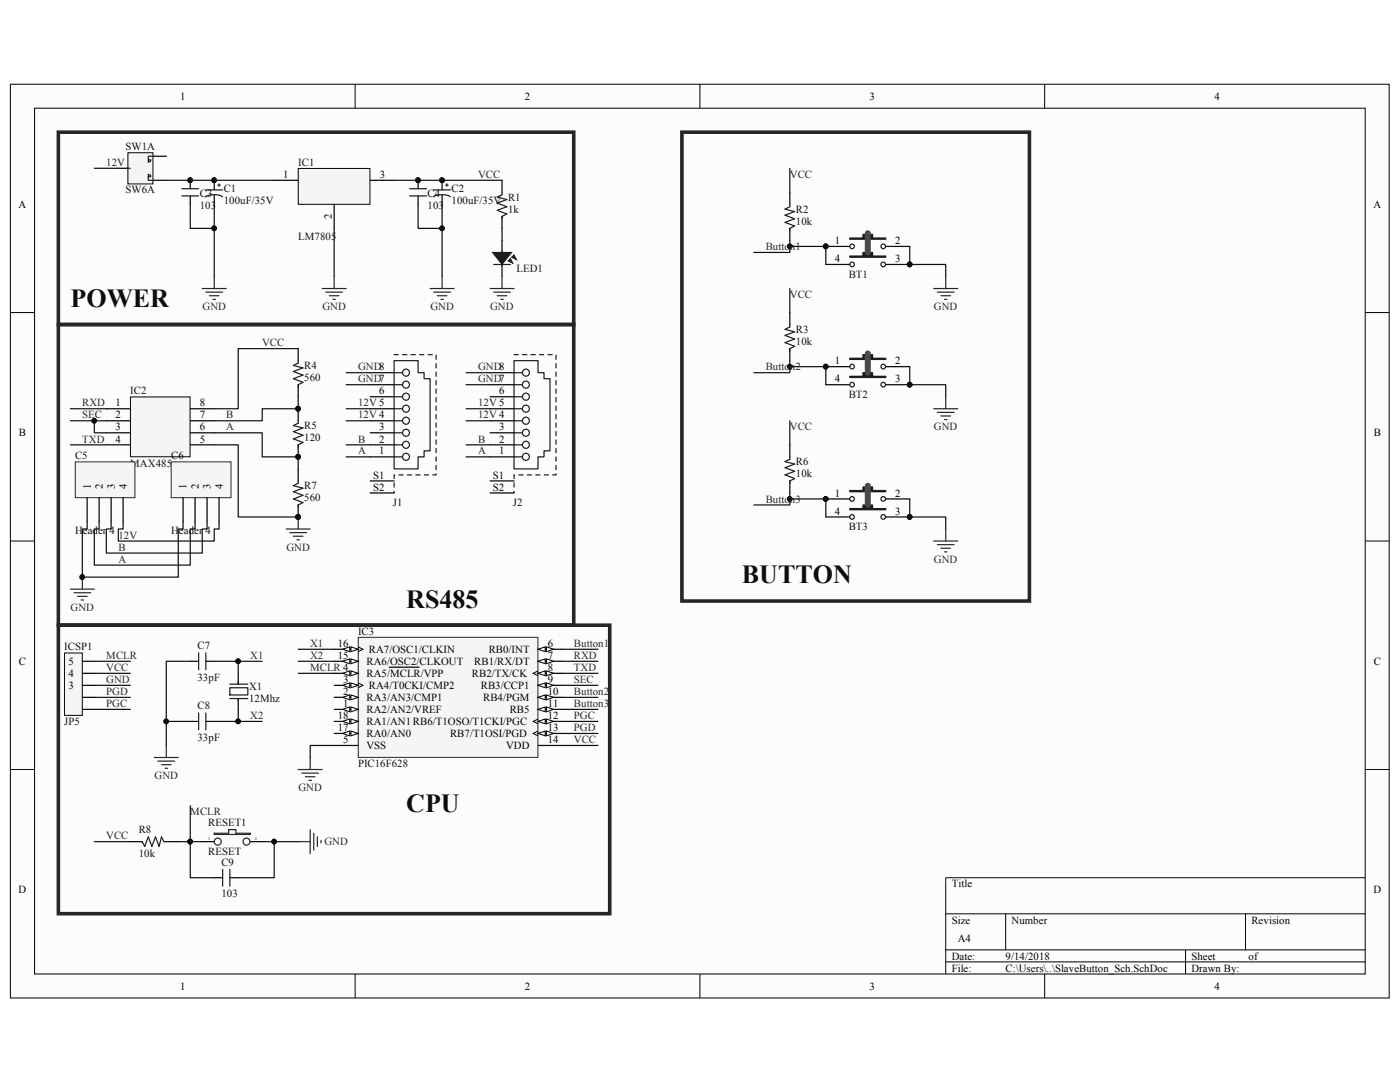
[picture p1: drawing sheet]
<svg xmlns="http://www.w3.org/2000/svg" width="279mm" height="216mm" viewBox="0 0 279 216" stroke-linecap="round" stroke-linejoin="round" font-family="sans-serif">
<path d="M2.1 16.8h275.1v182.3h-275.1z" fill="#fcfcfc"/>
<path d="M2.1 16.8h275.1v182.3h-275.1z" fill="none" stroke="#000" stroke-width=".2"/>
<path d="M6.9 21.6h265.6v172.8h-265.6z" fill="#fcfcfc"/>
<g fill="none" stroke="#000" stroke-width=".2">
<path d="M70.9 16.8v4.8M139.7 16.8v4.8M208.5 16.8v4.8M6.9 21.6h265.6v172.8h-265.6zM2.1 62.4h4.8M272.5 62.4h4.8M2.1 108h4.8M272.5 108h4.8M2.1 153.5h4.8M272.5 153.5h4.8M272.5 175.1h-83.8v19.2M70.9 194.3v4.8"/>
<path d="M139.7 194.3v4.8M188.7 182.3h83.8M188.7 189.5h83.8M188.7 191.9h83.8M200.7 182.3v7.2M208.5 194.3v4.8M236.6 189.5v4.8M248.6 182.3v7.2"/>
</g>
<path d="M23.6 33.6h2.4M30.8 36h2.4M30.8 31.2h2.4" fill="none" stroke="#000" stroke-width=".24"/>
<path d="M26 33.6l4.1 .9" fill="none" stroke="#1c1c1c" stroke-width=".24"/>
<path d="M25.6 30.5h4.9v6.2h-4.9z" fill="#f5f5f5"/>
<path d="M25.5 30.5h5v6.2h-5z" fill="none" stroke="#000" stroke-width=".2"/>
<path d="M25.3 33.6h.7M29.6 35.3h.5v-.3l-.5-.2v1.2h1.2M30.8 31.2h-1.2v1.2l.5-.3v-.2h-.5M36.3 37.7h3.3M36.3 39.1h3.3M41.1 37.9h3.3M43.5 36.9h.5M43.7 36.7v.5M44.4 39.3a3.3 3.3 0 0 0-3.3 0" fill="none" stroke="#1c1c1c" stroke-width=".24"/>
<path d="M38 36v1.7M38 39.1v1.7M42.8 36v1.9M42.8 38.9v1.9M54.7 36h4.8M73.9 36h4.8M66.7 40.8v4.8" fill="none" stroke="#000" stroke-width=".24"/>
<g fill="#0e0e0e" stroke="#0e0e0e" stroke-width=".2">
<circle cx="42.7" cy="36" r=".46"/>
<circle cx="37.9" cy="36" r=".46"/>
</g>
<path d="M59.6 33.7h14.2v7.1h-14.2z" fill="#f5f5f5"/>
<path d="M59.5 33.6h14.3v7.2h-14.3z" fill="none" stroke="#000" stroke-width=".2"/>
<path d="M83.4 36v1.7M83.4 39.1v1.7M88.2 36v1.9M88.2 38.9v1.9M100.2 36v2.4M100.2 43.2v2.4" fill="none" stroke="#000" stroke-width=".24"/>
<g fill="#0e0e0e" stroke="#0e0e0e" stroke-width=".2">
<circle cx="88.2" cy="36" r=".46"/>
<circle cx="83.4" cy="36" r=".46"/>
</g>
<path d="M81.8 37.7h3.3M81.8 39.1h3.3M86.6 37.9h3.3M88.9 36.9h.5M89.2 36.7v.5M89.8 39.3a3.3 3.3 0 0 0-3.2 0M100.2 38.4v.5l-1 .4 2 .5-2 .7 2 .8-2 .7 2 .7-1 .5v.5" fill="none" stroke="#1c1c1c" stroke-width=".24"/>
<path d="M102.1 51.3l.5-.4 .5 .9z" fill="#1c1c1c"/>
<path d="M102.1 51.3l.5-.4 .5 .9z" fill="none" stroke="#1c1c1c" stroke-width=".2"/>
<path d="M101.9 51.6l.4 .9-.9-.4z" fill="#1c1c1c"/>
<path d="M101.9 51.6l.4 .9-.9-.4z" fill="none" stroke="#1c1c1c" stroke-width=".2"/>
<path d="M98.3 50.4h3.8l-1.9 2.4z" fill="#1c1c1c"/>
<path d="M98.3 50.4h3.8l-1.9 2.4z" fill="none" stroke="#1c1c1c" stroke-width=".2"/>
<path d="M98.5 52.8h3.4M100.2 50.1v.8M100.2 52.5v.5" fill="none" stroke="#1c1c1c" stroke-width=".24"/>
<path d="M100.2 48v2.4M100.2 52.8v2.4M21.2 81.6h4.8M21.2 84h4.8M21.2 86.4h4.8M21.2 88.8h4.8M27.7 82.7h2.6M38 81.6h4.8M38 84h4.8M38 86.4h4.8M38 88.8h4.8" fill="none" stroke="#000" stroke-width=".24"/>
<g fill="none" stroke="#262626" stroke-width=".24">
<path d="M40.4 57.6h4.8M41.1 58.3h3.3M41.8 59h1.9M42.5 59.7h.5M42.8 55.2v2.4M64.3 57.6h4.8M65 58.3h3.4M65.7 59h1.9M66.5 59.7h.4M66.7 55.2v2.4M85.8 57.6h4.8M86.6 58.3h3.3"/>
<path d="M87.3 59h1.9M88 59.7h.5M88.2 55.2v2.4M97.8 57.6h4.8M98.5 58.3h3.4M99.2 59h2M100 59.7h.4M100.2 55.2v2.4"/>
</g>
<path d="M26.1 79.2h11.8v11.9h-11.8z" fill="#f5f5f5"/>
<path d="M26 79.2h11.9v11.9h-11.9z" fill="none" stroke="#000" stroke-width=".2"/>
<g fill="none" stroke="#000" stroke-width=".24">
<path d="M59.5 69.6v2.4M59.5 76.8v2.4M73.9 74.4h4.8M73.9 76.8h4.8M73.9 79.2h4.8M97.8 74.4h4.8M97.8 76.8h4.8M97.8 79.2h4.8M59.5 81.6v2.4M59.5 88.8v2.4M59.5 93.6v2.4M73.9 98.4h4.8"/>
<path d="M73.9 96h4.8M73.9 91.2h4.8M73.9 81.6h4.8M73.9 86.4h4.8M73.9 88.8h4.8M73.9 84h4.8M97.8 98.4h4.8M97.8 96h4.8M97.8 91.2h4.8M97.8 81.6h4.8M97.8 86.4h4.8M97.8 88.8h4.8"/>
<path d="M97.8 84h4.8M59.5 100.8v2.4"/>
</g>
<g fill="none" stroke="#1c1c1c" stroke-width=".24">
<path d="M59.5 72v.4l-.9 .5 1.9 .5-1.9 .7 1.9 .7-1.9 .8 1.9 .7-1 .5v.4M78.7 72h4.7v2.4h1.2v1.2h1.2v14.4h-1.2v1.2h-1.2v2.4h-4.7zM78.7 76.8h1.6M78.7 79.2h1.6M78.7 74.4h1.6M102.6 72h4.8v2.4h1.2v1.2h1.2v14.4h-1.2v1.2h-1.2v2.4h-4.8zM102.6 76.8h1.7M102.6 79.2h1.7M102.6 74.4h1.7M59.5 84v.4l-.9 .5 1.9 .5-1.9 .7 1.9 .7-1.9 .8 1.9 .7-1 .5v.4M59.5 96v.4l-.9 .5 1.9 .5-1.9 .7 1.9 .7-1.9 .8 1.9 .7-1 .5v.4M78.7 81.6h1.6"/>
<path d="M78.7 86.4h1.6M78.7 84h1.6M78.7 91.2h1.6M78.7 88.8h1.6M102.6 81.6h1.7M102.6 86.4h1.7M102.6 84h1.7M102.6 91.2h1.7M102.6 88.8h1.7"/>
<circle cx="81" cy="76.8" r=".7"/>
<circle cx="81" cy="74.4" r=".7"/>
<circle cx="81" cy="79.1" r=".7"/>
<circle cx="105" cy="76.8" r=".7"/>
<circle cx="105" cy="79.1" r=".7"/>
<circle cx="105" cy="74.4" r=".7"/>
<circle cx="81" cy="83.9" r=".7"/>
<circle cx="81" cy="88.7" r=".7"/>
<circle cx="81" cy="81.5" r=".7"/>
<circle cx="81" cy="91.1" r=".7"/>
<circle cx="81" cy="86.3" r=".7"/>
<circle cx="105" cy="83.9" r=".7"/>
<circle cx="105" cy="88.7" r=".7"/>
<circle cx="105" cy="86.3" r=".7"/>
<circle cx="105" cy="81.5" r=".7"/>
<circle cx="105" cy="91.1" r=".7"/>
</g>
<g fill="#0e0e0e" stroke="#0e0e0e" stroke-width=".2">
<circle cx="59.5" cy="81.6" r=".46"/>
<circle cx="59.5" cy="91.2" r=".46"/>
<circle cx="59.5" cy="103.1" r=".46"/>
</g>
<path d="M57.1 105.6h4.8M57.8 106.3h3.4M58.6 107h1.9M59.3 107.7h.4M59.5 103.2v2.4" fill="none" stroke="#262626" stroke-width=".24"/>
<path d="M78.7 70.8h8.3v24h-8.3v3.6M102.6 70.8h8.4v24h-8.4v3.6" fill="none" stroke="#1c1c1c" stroke-width=".24" stroke-dasharray=".8 .8"/>
<path d="M15.1 92.2h11.8v7.1h-11.8z" fill="#f5f5f5"/>
<path d="M15 92.2h11.9v7.1h-11.9z" fill="none" stroke="#262626" stroke-width=".2"/>
<path d="M17.4 99.3v4.8M19.8 99.3v4.8M22.2 99.3v4.8M24.6 99.3v4.8" fill="none" stroke="#000" stroke-width=".24"/>
<path d="M34.2 92.2h11.9v7.1h-11.9z" fill="#f5f5f5"/>
<path d="M34.2 92.2h11.9v7.1h-11.9z" fill="none" stroke="#262626" stroke-width=".2"/>
<path d="M36.5 99.3v4.8M38.9 99.3v4.8M41.3 99.3v4.8M43.7 99.3v4.8" fill="none" stroke="#000" stroke-width=".24"/>
<path d="M14 117.6h4.8M14.8 118.3h3.3M15.5 119h1.9M16.2 119.7h.5M16.4 115.2v2.4" fill="none" stroke="#262626" stroke-width=".24"/>
<circle cx="16.4" cy="115.1" r=".46" fill="#0e0e0e" stroke="#0e0e0e" stroke-width=".2"/>
<path d="M71.5 127.2h35.9v23.9h-35.9z" fill="#f5f5f5"/>
<path d="M71.5 127.2h35.9v23.9h-35.9z" fill="none" stroke="#262626" stroke-width=".2"/>
<path d="M66.7 141.5h4.8" fill="none" stroke="#000" stroke-width=".24"/>
<path d="M70 141.1l1.5 .4-1.5 .5z" fill="#fcfcfc"/>
<path d="M70 141.1l1.5 .4-1.5 .5z" fill="none" stroke="#000" stroke-width=".2"/>
<path d="M68.4 141.5l1.4-.4v.9z" fill="#fcfcfc"/>
<path d="M68.4 141.5l1.4-.4v.9z" fill="none" stroke="#000" stroke-width=".2"/>
<path d="M66.7 139.1h4.8" fill="none" stroke="#000" stroke-width=".24"/>
<path d="M70 138.7l1.5 .4-1.5 .5z" fill="#fcfcfc"/>
<path d="M70 138.7l1.5 .4-1.5 .5z" fill="none" stroke="#000" stroke-width=".2"/>
<path d="M68.4 139.1l1.4-.4v.9z" fill="#fcfcfc"/>
<path d="M68.4 139.1l1.4-.4v.9zM71.5 136.3l.9 .4-.9 .5" fill="none" stroke="#000" stroke-width=".2"/>
<path d="M66.7 136.7h4.8" fill="none" stroke="#000" stroke-width=".24"/>
<path d="M70 136.3l1.5 .4-1.5 .5z" fill="#fcfcfc"/>
<path d="M70 136.3l1.5 .4-1.5 .5z" fill="none" stroke="#000" stroke-width=".2"/>
<path d="M68.4 136.7l1.4-.4v.9z" fill="#fcfcfc"/>
<path d="M68.4 136.7l1.4-.4v.9z" fill="none" stroke="#000" stroke-width=".2"/>
<path d="M66.7 134.4h4.8" fill="none" stroke="#000" stroke-width=".24"/>
<path d="M70 133.9l1.5 .5-1.5 .4z" fill="#fcfcfc"/>
<path d="M70 133.9l1.5 .5-1.5 .4z" fill="none" stroke="#000" stroke-width=".2"/>
<path d="M68.4 134.4l1.4-.5v.9z" fill="#fcfcfc"/>
<path d="M68.4 134.4l1.4-.5v.9z" fill="none" stroke="#000" stroke-width=".2"/>
<path d="M77.7 133.1h3.2M81 133.1h2.7M107.4 129.6h4.8M66.7 148.7h4.8" fill="none" stroke="#000" stroke-width=".24"/>
<path d="M107.4 129.6l1.4-.5v.9z" fill="#fcfcfc"/>
<path d="M107.4 129.6l1.4-.5v.9z" fill="none" stroke="#000" stroke-width=".2"/>
<path d="M109 129.1l1.5 .5-1.5 .4z" fill="#fcfcfc"/>
<path d="M109 129.1l1.5 .5-1.5 .4z" fill="none" stroke="#000" stroke-width=".2"/>
<path d="M107.4 132h4.8" fill="none" stroke="#000" stroke-width=".24"/>
<path d="M107.4 132l1.4-.5v.9z" fill="#fcfcfc"/>
<path d="M107.4 132l1.4-.5v.9z" fill="none" stroke="#000" stroke-width=".2"/>
<path d="M109 131.5l1.5 .5-1.5 .4z" fill="#fcfcfc"/>
<path d="M107.4 133.9l-1 .5 1 .4M109 131.5l1.5 .5-1.5 .4z" fill="none" stroke="#000" stroke-width=".2"/>
<path d="M107.4 134.4h4.8" fill="none" stroke="#000" stroke-width=".24"/>
<path d="M107.4 134.4l1.4-.5v.9z" fill="#fcfcfc"/>
<path d="M107.4 134.4l1.4-.5v.9z" fill="none" stroke="#000" stroke-width=".2"/>
<path d="M109 133.9l1.5 .5-1.5 .4z" fill="#fcfcfc"/>
<path d="M109 133.9l1.5 .5-1.5 .4z" fill="none" stroke="#000" stroke-width=".2"/>
<path d="M107.4 136.7h4.8" fill="none" stroke="#000" stroke-width=".24"/>
<path d="M107.4 136.7l1.4-.4v.9z" fill="#fcfcfc"/>
<path d="M107.4 136.7l1.4-.4v.9z" fill="none" stroke="#000" stroke-width=".2"/>
<path d="M109 136.3l1.5 .4-1.5 .5z" fill="#fcfcfc"/>
<path d="M109 136.3l1.5 .4-1.5 .5z" fill="none" stroke="#000" stroke-width=".2"/>
<path d="M107.4 139.1h4.8" fill="none" stroke="#000" stroke-width=".24"/>
<path d="M107.4 139.1l1.4-.4v.9z" fill="#fcfcfc"/>
<path d="M107.4 139.1l1.4-.4v.9z" fill="none" stroke="#000" stroke-width=".2"/>
<path d="M109 138.7l1.5 .4-1.5 .5z" fill="#fcfcfc"/>
<path d="M109 138.7l1.5 .4-1.5 .5z" fill="none" stroke="#000" stroke-width=".2"/>
<path d="M107.4 141.5h4.8" fill="none" stroke="#000" stroke-width=".24"/>
<path d="M107.4 141.5l1.4-.4v.9z" fill="#fcfcfc"/>
<path d="M107.4 141.5l1.4-.4v.9z" fill="none" stroke="#000" stroke-width=".2"/>
<path d="M109 141.1l1.5 .4-1.5 .5z" fill="#fcfcfc"/>
<path d="M107.4 143.5l-1 .4 1 .5M109 141.1l1.5 .4-1.5 .5z" fill="none" stroke="#000" stroke-width=".2"/>
<path d="M107.4 143.9h4.8" fill="none" stroke="#000" stroke-width=".24"/>
<path d="M107.4 143.9l1.4-.4v.9z" fill="#fcfcfc"/>
<path d="M107.4 143.9l1.4-.4v.9z" fill="none" stroke="#000" stroke-width=".2"/>
<path d="M109 143.5l1.5 .4-1.5 .5z" fill="#fcfcfc"/>
<path d="M107.4 145.9l-1 .4 1 .5M109 143.5l1.5 .4-1.5 .5z" fill="none" stroke="#000" stroke-width=".2"/>
<path d="M107.4 146.3h4.8" fill="none" stroke="#000" stroke-width=".24"/>
<path d="M107.4 146.3l1.4-.4v.9z" fill="#fcfcfc"/>
<path d="M107.4 146.3l1.4-.4v.9z" fill="none" stroke="#000" stroke-width=".2"/>
<path d="M109 145.9l1.5 .4-1.5 .5z" fill="#fcfcfc"/>
<path d="M109 145.9l1.5 .4-1.5 .5z" fill="none" stroke="#000" stroke-width=".2"/>
<path d="M66.7 132h4.8M107.4 148.7h4.8" fill="none" stroke="#000" stroke-width=".24"/>
<path d="M70 131.5l1.5 .5-1.5 .4z" fill="#fcfcfc"/>
<path d="M70 131.5l1.5 .5-1.5 .4z" fill="none" stroke="#000" stroke-width=".2"/>
<path d="M68.4 132l1.4-.5v.9z" fill="#fcfcfc"/>
<path d="M68.4 132l1.4-.5v.9zM71.5 129.1l.9 .5-.9 .4" fill="none" stroke="#000" stroke-width=".2"/>
<path d="M66.7 129.6h4.8" fill="none" stroke="#000" stroke-width=".24"/>
<path d="M70 129.1l1.5 .5-1.5 .4z" fill="#fcfcfc"/>
<path d="M70 129.1l1.5 .5-1.5 .4z" fill="none" stroke="#000" stroke-width=".2"/>
<path d="M68.4 129.6l1.4-.5v.9z" fill="#fcfcfc"/>
<path d="M68.4 129.6l1.4-.5v.9z" fill="none" stroke="#000" stroke-width=".2"/>
<path d="M66.7 146.3h4.8" fill="none" stroke="#000" stroke-width=".24"/>
<path d="M70 145.9l1.5 .4-1.5 .5z" fill="#fcfcfc"/>
<path d="M70 145.9l1.5 .4-1.5 .5z" fill="none" stroke="#000" stroke-width=".2"/>
<path d="M68.4 146.3l1.4-.4v.9z" fill="#fcfcfc"/>
<path d="M68.4 146.3l1.4-.4v.9z" fill="none" stroke="#000" stroke-width=".2"/>
<path d="M66.7 143.9h4.8" fill="none" stroke="#000" stroke-width=".24"/>
<path d="M70 143.5l1.5 .4-1.5 .5z" fill="#fcfcfc"/>
<path d="M70 143.5l1.5 .4-1.5 .5z" fill="none" stroke="#000" stroke-width=".2"/>
<path d="M68.4 143.9l1.4-.4v.9z" fill="#fcfcfc"/>
<path d="M68.4 143.9l1.4-.4v.9z" fill="none" stroke="#000" stroke-width=".2"/>
<path d="M30.8 151.1h4.8M31.5 151.9h3.4M32.2 152.6h1.9M32.9 153.3h.5M33.2 148.7v2.4M59.5 153.5h4.8M60.2 154.3h3.4M60.9 155h2M61.7 155.7h.4M61.9 151.1v2.4" fill="none" stroke="#262626" stroke-width=".24"/>
<path d="M16.4 139.1h2.4M38 132h1.6M41.1 132h1.7M47.5 134.4v2.1M47.5 139.4v2.1M16.4 141.5h2.4M38 143.9h1.6M41.1 143.9h1.7" fill="none" stroke="#000" stroke-width=".24"/>
<path d="M39.6 130.3v3.3M41.1 130.3v3.3M45.9 137.2h3.6v1.5h-3.6zM45.9 139.4h3.6M45.9 136.5h3.6M47.5 136v.5M47.5 139.4v.5M39.6 142.3v3.3M41.1 142.3v3.3" fill="none" stroke="#1c1c1c" stroke-width=".24"/>
<path d="M12.9 130.3h3.5v12.4h-3.5z" fill="#f5f5f5"/>
<path d="M12.9 130.3h3.5v12.4h-3.5z" fill="none" stroke="#000" stroke-width=".2"/>
<g fill="none" stroke="#000" stroke-width=".24">
<path d="M157.6 38.4v2.4M157.6 45.6v2.4M164.8 49.2h4.8M164.8 52.8h4.8M16.4 136.7h2.4M16.4 134.4h2.4M16.4 132h2.4M26 167.9h2.4M33.2 167.9h2.4M40.4 167.9h2.4M42.8 175.1h1.6M45.9 175.1h1.6"/>
<path d="M49.9 167.9h2.4"/>
</g>
<path d="M11.6 26.4h102.9v38.3h-102.9zM11.6 64.8h102.9v59.9h-102.9zM11.6 124.8h110.1v57.5h-110.1z" fill="none" stroke="#262626" stroke-width=".72"/>
<g fill="none" stroke="#262626" stroke-width=".24">
<path d="M42.8 166.3h2.8v-.8h1.5v.8h2.8v.2h-7.1zM59.5 167.9h2.4M61.9 165.5v4.8M62.6 166.3v3.3M63.3 167v1.9M64.1 167.7v.5"/>
<circle cx="43.4" cy="167.9" r=".7"/>
<circle cx="49.2" cy="167.9" r=".7"/>
</g>
<path d="M157.6 40.8v.5l-.9 .4 1.9 .5-1.9 .7 1.9 .8-1.9 .7 1.9 .7-1 .5v.5M27.9 167.9h.5l.5 1 .7-1.9 .7 1.9 .7-1.9 .7 1.9 .5-1.9 .5 .9h.5M44.4 173.5v3.3M45.9 173.5v3.3" fill="none" stroke="#1c1c1c" stroke-width=".24"/>
<g fill="none" stroke="#0e0e0e" stroke-width=".24">
<path d="M18.8 33.6h4.8M33.2 36h21.5M78.7 36h21.5M38 40.8v4.8h4.8M42.8 40.8v14.4M66.7 45.6v9.6M83.4 40.8v4.8h4.8M88.2 40.8v14.4M100.2 45.6v2.4M59.5 79.2v2.4h-7.2v2.4h-9.5M59.5 69.6h-12v12h-4.7M69.1 74.4h4.8"/>
<path d="M69.1 76.8h4.8M93 74.4h4.8M93 76.8h4.8M14 84h4.8M14 81.6h7.2M14 88.8h7.2M21.2 84h-2.4v2.4h2.4M42.8 86.4h9.5v4.8h7.2v2.4M42.8 88.8h4.7v14.4h12M69.1 84h4.8M69.1 81.6h4.8M69.1 88.8h4.8"/>
<path d="M69.1 91.2h4.8M93 84h4.8M93 81.6h4.8M93 88.8h4.8M93 91.2h4.8M17.4 104.1v1.5h-1v9.6h19.2v-9.6h.9v-1.5M19.8 104.1v1.5h-1v7.2h19.2v-7.2h.9v-1.5M22.2 104.1v1.5h-1v4.8h19.2v-4.8h.9v-1.5M24.6 104.1v1.5h-1v2.4h19.2v-2.4h.9v-1.5M18.8 134.4h7.2M18.8 132h7.2M18.8 139.1h7.2"/>
<path d="M18.8 136.7h7.2M38 132h-4.8v11.9M42.8 132h9.5M47.5 132v2.4M59.5 134.4h7.2M59.5 132h7.2M59.5 129.6h7.2M112.2 134.4h7.1M112.2 132h7.1M112.2 129.6h7.1M112.2 139.1h7.1M112.2 136.7h7.1"/>
<path d="M18.8 141.5h7.2M38 143.9h-4.8v4.8M42.8 143.9h9.5M47.5 141.5v2.4M66.7 148.7h-4.8v2.4M112.2 141.5h7.1M112.2 143.9h7.1M112.2 146.3h7.1M112.2 148.7h7.1M18.8 167.9h7.2M35.6 167.9h4.8M38 160.7v14.4h4.8"/>
<path d="M52.3 167.9h7.2M54.7 167.9v7.2h-7.2"/>
</g>
<g fill="#0e0e0e" stroke="#0e0e0e" stroke-width=".2">
<circle cx="37.9" cy="36" r=".46"/>
<circle cx="42.7" cy="36" r=".46"/>
<circle cx="42.7" cy="45.6" r=".46"/>
<circle cx="83.4" cy="36" r=".46"/>
<circle cx="88.2" cy="36" r=".46"/>
<circle cx="88.2" cy="45.6" r=".46"/>
<circle cx="59.5" cy="91.2" r=".46"/>
<circle cx="59.5" cy="81.6" r=".46"/>
<circle cx="59.5" cy="103.1" r=".46"/>
<circle cx="18.8" cy="84" r=".46"/>
<circle cx="33.2" cy="143.9" r=".46"/>
<circle cx="47.5" cy="131.9" r=".46"/>
<circle cx="47.5" cy="143.9" r=".46"/>
<circle cx="16.4" cy="115.1" r=".46"/>
<circle cx="54.7" cy="167.9" r=".46"/>
<circle cx="37.9" cy="167.9" r=".46"/>
<circle cx="164.8" cy="49.2" r=".46"/>
</g>
<path d="M169.6 47.5h2.6v-.7h1.9v.7h2.7v.2h-7.2z" fill-rule="evenodd" fill="#1c1c1c"/>
<g fill="none" stroke="#1c1c1c" stroke-width=".24">
<path d="M169.6 47.5h2.6v-.7h1.9v.7h2.7v.2h-7.2z"/>
<circle cx="170" cy="49.2" r=".46"/>
<circle cx="176.3" cy="49.2" r=".46"/>
</g>
<path d="M176.8 49.2h4.8M176.8 52.8h4.8" fill="none" stroke="#000" stroke-width=".24"/>
<circle cx="181.5" cy="52.8" r=".46" fill="#0e0e0e" stroke="#0e0e0e" stroke-width=".2"/>
<path d="M169.6 51.1h2.6v-.7h1.9v.7h2.7v.2h-7.2z" fill-rule="evenodd" fill="#1c1c1c"/>
<g fill="none" stroke="#1c1c1c" stroke-width=".24">
<path d="M169.6 51.1h2.6v-.7h1.9v.7h2.7v.2h-7.2zM157.6 64.8v.4l-.9 .5 1.9 .5-1.9 .7 1.9 .7-1.9 .8 1.9 .7-1 .5v.4"/>
<circle cx="170" cy="52.8" r=".46"/>
<circle cx="176.3" cy="52.8" r=".46"/>
</g>
<path d="M173.2 46.5v3.9" fill="none" stroke="#494949" stroke-width="1.2"/>
<g fill="#0e0e0e" stroke="#0e0e0e" stroke-width=".2">
<circle cx="164.8" cy="49.2" r=".46"/>
<circle cx="181.5" cy="52.8" r=".46"/>
<circle cx="157.6" cy="49.2" r=".46"/>
<circle cx="164.8" cy="73.2" r=".46"/>
</g>
<path d="M186.3 57.6h4.8M187.1 58.3h3.3M187.8 59h1.9M188.5 59.7h.5M188.7 55.2v2.4" fill="none" stroke="#262626" stroke-width=".24"/>
<path d="M157.6 33.6v4.8M157.6 48v1.2h7.2v3.6M157.6 49.2v1.2h-7.1M181.6 49.2v3.6h7.1v2.4" fill="none" stroke="#0e0e0e" stroke-width=".24"/>
<path d="M157.6 62.4v2.4M157.6 69.6v2.4M164.8 73.2h4.8M164.8 76.8h4.8" fill="none" stroke="#000" stroke-width=".24"/>
<path d="M169.6 71.5h2.6v-.7h1.9v.7h2.7v.2h-7.2z" fill-rule="evenodd" fill="#1c1c1c"/>
<g fill="none" stroke="#1c1c1c" stroke-width=".24">
<path d="M169.6 71.5h2.6v-.7h1.9v.7h2.7v.2h-7.2z"/>
<circle cx="170" cy="73.2" r=".46"/>
<circle cx="176.3" cy="73.2" r=".46"/>
</g>
<path d="M176.8 73.2h4.8M176.8 76.8h4.8" fill="none" stroke="#000" stroke-width=".24"/>
<circle cx="181.5" cy="76.8" r=".46" fill="#0e0e0e" stroke="#0e0e0e" stroke-width=".2"/>
<path d="M169.6 75.1h2.6v-.7h1.9v.7h2.7v.2h-7.2z" fill-rule="evenodd" fill="#1c1c1c"/>
<g fill="none" stroke="#1c1c1c" stroke-width=".24">
<path d="M169.6 75.1h2.6v-.7h1.9v.7h2.7v.2h-7.2zM157.6 91.2v.4l-.9 .5 1.9 .5-1.9 .7 1.9 .7-1.9 .8 1.9 .7-1 .5v.4"/>
<circle cx="170" cy="76.8" r=".46"/>
<circle cx="176.3" cy="76.8" r=".46"/>
</g>
<path d="M173.2 70.5v3.9" fill="none" stroke="#494949" stroke-width="1.2"/>
<g fill="#0e0e0e" stroke="#0e0e0e" stroke-width=".2">
<circle cx="164.8" cy="73.2" r=".46"/>
<circle cx="181.5" cy="76.8" r=".46"/>
<circle cx="157.6" cy="73.2" r=".46"/>
<circle cx="164.8" cy="99.5" r=".46"/>
</g>
<path d="M188.7 79.2v2.4M186.3 81.6h4.8M187.1 82.3h3.3M187.8 83h1.9M188.5 83.7h.5" fill="none" stroke="#262626" stroke-width=".24"/>
<path d="M157.6 57.6v4.8M157.6 72v1.2h7.2v3.6M157.6 73.2v1.2h-7.1M181.6 73.2v3.6h7.1v2.4" fill="none" stroke="#0e0e0e" stroke-width=".24"/>
<path d="M157.6 88.8v2.4M157.6 96v2.4M164.8 99.6h4.8M164.8 103.2h4.8" fill="none" stroke="#000" stroke-width=".24"/>
<path d="M169.6 97.9h2.6v-.7h1.9v.7h2.7v.2h-7.2z" fill-rule="evenodd" fill="#1c1c1c"/>
<g fill="none" stroke="#1c1c1c" stroke-width=".24">
<path d="M169.6 97.9h2.6v-.7h1.9v.7h2.7v.2h-7.2z"/>
<circle cx="170" cy="99.5" r=".46"/>
<circle cx="176.3" cy="99.5" r=".46"/>
</g>
<path d="M176.8 99.6h4.8M176.8 103.2h4.8" fill="none" stroke="#000" stroke-width=".24"/>
<circle cx="181.5" cy="103.1" r=".46" fill="#0e0e0e" stroke="#0e0e0e" stroke-width=".2"/>
<path d="M169.6 101.5h2.6v-.7h1.9v.7h2.7v.2h-7.2z" fill-rule="evenodd" fill="#1c1c1c"/>
<g fill="none" stroke="#1c1c1c" stroke-width=".24">
<path d="M169.6 101.5h2.6v-.7h1.9v.7h2.7v.2h-7.2z"/>
<circle cx="170" cy="103.1" r=".46"/>
<circle cx="176.3" cy="103.1" r=".46"/>
</g>
<path d="M173.2 96.9v3.9" fill="none" stroke="#494949" stroke-width="1.2"/>
<g fill="#0e0e0e" stroke="#0e0e0e" stroke-width=".2">
<circle cx="164.8" cy="99.5" r=".46"/>
<circle cx="181.5" cy="103.1" r=".46"/>
<circle cx="157.6" cy="99.5" r=".46"/>
</g>
<path d="M186.3 108h4.8M187.1 108.7h3.3M187.8 109.4h1.9M188.5 110.1h.5M188.7 105.6v2.4" fill="none" stroke="#262626" stroke-width=".24"/>
<path d="M157.6 98.4v1.2h7.2v3.6M157.6 99.6v1.2h-7.1M157.6 84v4.8M181.6 99.6v3.6h7.1v2.4" fill="none" stroke="#0e0e0e" stroke-width=".24"/>
<path d="M136.1 26.4h69.3v93.5h-69.3z" fill="none" stroke="#262626" stroke-width=".72"/>
<g font-size="5.2" fill="#0e0e0e">
<text x="14.1" y="61.3">POWER</text>
<text x="148" y="116.4">BUTTON</text>
<text x="81.1" y="121.2">RS485</text>
<text x="81.1" y="162">CPU</text>
</g>
<g font-size="2.2">
<text x="35.9" y="19.9">1</text>
<text x="104.7" y="19.9">2</text>
<text x="173.5" y="19.9">3</text>
<text x="242.3" y="19.9">4</text>
<text x="56.5" y="35.5">1</text>
<text x="75.8" y="35.5">3</text>
<text x="3.7" y="41.5">A</text>
<text x="274.1" y="41.5">A</text>
<text x="66.2" y="43.8" transform="rotate(-90 66.2 43.8)">2</text>
<text x="166.6" y="48.7">1</text>
<text x="166.6" y="52.3">4</text>
<text x="178.7" y="48.7">2</text>
<text x="178.7" y="52.3">3</text>
<text x="166.6" y="72.7">1</text>
<text x="166.6" y="76.3">4</text>
<text x="178.7" y="72.7">2</text>
<text x="178.7" y="76.3">3</text>
<text x="23" y="81.1">1</text>
<text x="23" y="83.5">2</text>
<text x="39.9" y="83.5">7</text>
<text x="39.9" y="81.1">8</text>
<text x="75.6" y="78.7">6</text>
<text x="99.6" y="78.7">6</text>
<text x="3.8" y="87.1">B</text>
<text x="23" y="85.9">3</text>
<text x="23" y="88.3">4</text>
<text x="39.9" y="88.3">5</text>
<text x="39.9" y="85.9">6</text>
<text x="75.6" y="85.9">3</text>
<text x="75.6" y="88.3">2</text>
<text x="99.6" y="85.9">3</text>
<text x="99.6" y="88.3">2</text>
<text x="274.2" y="87.1">B</text>
<text x="74.5" y="95.5">S1</text>
<text x="75.6" y="90.7">1</text>
<text x="98.4" y="95.5">S1</text>
<text x="99.6" y="90.7">1</text>
<text x="18.1" y="97.6" transform="rotate(-90 18.1 97.6)">1</text>
<text x="20.5" y="97.6" transform="rotate(-90 20.5 97.6)">2</text>
<text x="22.9" y="97.6" transform="rotate(-90 22.9 97.6)">3</text>
<text x="25.3" y="97.6" transform="rotate(-90 25.3 97.6)">4</text>
<text x="37.3" y="97.6" transform="rotate(-90 37.3 97.6)">1</text>
<text x="39.7" y="97.6" transform="rotate(-90 39.7 97.6)">2</text>
<text x="42" y="97.6" transform="rotate(-90 42 97.6)">3</text>
<text x="44.4" y="97.6" transform="rotate(-90 44.4 97.6)">4</text>
<text x="74.5" y="97.9">S2</text>
<text x="98.4" y="97.9">S2</text>
<text x="166.6" y="99.1">1</text>
<text x="178.7" y="99.1">2</text>
<text x="166.6" y="102.7">4</text>
<text x="178.7" y="102.7">3</text>
<text x="67.4" y="131.5">15</text>
<text x="67.4" y="129.1">16</text>
<text x="73.6" y="130.3">RA7/OSC1/CLKIN</text>
<text x="97.5" y="130.3">RB0/INT</text>
<text x="109.3" y="129.1">6</text>
<text x="109.3" y="131.5">7</text>
<text x="3.8" y="132.7">C</text>
<text x="13.7" y="137.5">3</text>
<text x="13.7" y="135.1">4</text>
<text x="13.7" y="132.7">5</text>
<text x="68.5" y="136.3">3</text>
<text x="73.1" y="135.1">RA5/MCLR/VPP</text>
<text x="73.1" y="132.7">RA6/OSC2/CLKOUT</text>
<text x="73.6" y="137.5">RA4/T0CKI/CMP2</text>
<text x="94.2" y="135.1">RB2/TX/CK</text>
<text x="94.7" y="132.7">RB1/RX/DT</text>
<text x="96" y="137.5">RB3/CCP1</text>
<text x="109.3" y="133.9">8</text>
<text x="109.3" y="136.3">9</text>
<text x="274.2" y="132.7">C</text>
<text x="67.4" y="143.5">18</text>
<text x="68.5" y="141.1">1</text>
<text x="68.5" y="138.7">2</text>
<text x="73.1" y="142.3">RA2/AN2/VREF</text>
<text x="73.1" y="139.9">RA3/AN3/CMP1</text>
<text x="96.4" y="139.9">RB4/PGM</text>
<text x="101.7" y="142.3">RB5</text>
<text x="109.3" y="138.7">10</text>
<text x="109.3" y="141.1">11</text>
<text x="109.3" y="143.5">12</text>
<text x="67.4" y="145.9">17</text>
<text x="68.5" y="148.3">5</text>
<text x="73.1" y="149.5">VSS</text>
<text x="73.1" y="147.1">RA0/AN0</text>
<text x="73.1" y="144.7">RA1/AN1 RB6/T1OSO/T1CKI/PGC</text>
<text x="89.8" y="147.1">RB7/T1OSI/PGD</text>
<text x="101" y="149.5">VDD</text>
<text x="109.3" y="145.9">13</text>
<text x="109.3" y="148.3">14</text>
<text x="3.7" y="178.3">D</text>
<text x="189.9" y="177.1">Title</text>
<text x="274.1" y="178.3">D</text>
<text x="189.9" y="184.3">Size</text>
<text x="201.9" y="184.3">Number</text>
<text x="249.8" y="184.3">Revision</text>
<text x="189.9" y="191.5">Date:</text>
<text x="191.1" y="187.9">A4</text>
<text x="200.7" y="191.5">9/14/2018</text>
<text x="237.8" y="191.5">Sheet</text>
<text x="249.2" y="191.5">of</text>
<text x="35.9" y="197.5">1</text>
<text x="104.7" y="197.5">2</text>
<text x="173.5" y="197.5">3</text>
<text x="189.9" y="193.9">File:</text>
<text x="200.7" y="193.9">C:\Users\..\SlaveButton_Sch.SchDoc</text>
<text x="237.8" y="193.9">Drawn By:</text>
<text x="242.3" y="197.5">4</text>
</g>
<g font-size="2.2" fill="#0e0e0e">
<text x="25.1" y="30">SW1A</text>
<text x="59.5" y="33.1">IC1</text>
<text x="25.1" y="38.6">SW6A</text>
<text x="39.9" y="39.3">C3</text>
<text x="39.9" y="41.7">103</text>
<text x="44.7" y="38.4">C1</text>
<text x="44.7" y="40.8">100uF/35V</text>
<text x="85.3" y="39.3">C4</text>
<text x="85.3" y="41.7">103</text>
<text x="90.1" y="38.4">C2</text>
<text x="90.1" y="40.8">100uF/35V</text>
<text x="101.4" y="40">R1</text>
<text x="59.5" y="48">LM7805</text>
<text x="101.4" y="42.5">1k</text>
<text x="158.8" y="42.5">R2</text>
<text x="158.8" y="44.9">10k</text>
<text x="103.1" y="54.2">LED1</text>
<text x="169.4" y="55.4">BT1</text>
<text x="158.8" y="66.5">R3</text>
<text x="158.8" y="68.9">10k</text>
<text x="60.7" y="73.7">R4</text>
<text x="60.7" y="76.1">560</text>
<text x="26" y="78.7">IC2</text>
<text x="169.4" y="79.4">BT2</text>
<text x="60.7" y="85.6">R5</text>
<text x="60.7" y="88.1">120</text>
<text x="15" y="91.7">C5</text>
<text x="26" y="93.1">MAX485</text>
<text x="34.2" y="91.7">C6</text>
<text x="158.8" y="92.8">R6</text>
<text x="158.8" y="95.3">10k</text>
<text x="60.7" y="97.7">R7</text>
<text x="60.7" y="100">560</text>
<text x="78.4" y="101">J1</text>
<text x="102.4" y="101">J2</text>
<text x="15" y="106.5">Header 4</text>
<text x="34.2" y="106.5">Header 4</text>
<text x="169.4" y="105.8">BT3</text>
<text x="12.8" y="129.8">ICSP1</text>
<text x="39.4" y="129.6">C7</text>
<text x="71.5" y="126.7">IC3</text>
<text x="39.4" y="135.8">33pF</text>
<text x="49.7" y="137.7">X1</text>
<text x="39.4" y="141.6">C8</text>
<text x="49.7" y="140.1">12Mhz</text>
<text x="12.8" y="144.7">JP5</text>
<text x="39.4" y="147.8">33pF</text>
<text x="71.5" y="153.1">PIC16F628</text>
<text x="27.7" y="166.3">R8</text>
<text x="41.6" y="164.8">RESET1</text>
<text x="27.7" y="171.1">10k</text>
<text x="41.6" y="170.6">RESET</text>
<text x="44.2" y="172.8">C9</text>
<text x="44.2" y="179">103</text>
</g>
<g font-size="2.2" fill="#262626">
<text x="21.2" y="33.1">12V</text>
<text x="95.4" y="35.5">VCC</text>
<text x="157.6" y="35.5">VCC</text>
<text x="152.8" y="49.9">Button1</text>
<text x="157.6" y="59.5">VCC</text>
<text x="40.4" y="61.9">GND</text>
<text x="64.3" y="61.9">GND</text>
<text x="85.9" y="61.9">GND</text>
<text x="97.8" y="61.9">GND</text>
<text x="186.4" y="61.9">GND</text>
<text x="52.3" y="69.1">VCC</text>
<text x="71.5" y="73.9">GND8</text>
<text x="71.5" y="76.3">GND7</text>
<text x="95.4" y="73.9">GND8</text>
<text x="95.4" y="76.3">GND7</text>
<text x="152.8" y="73.9">Button2</text>
<text x="16.4" y="81.1">RXD</text>
<text x="16.4" y="83.5">SEC</text>
<text x="45.2" y="83.5">B</text>
<text x="71.5" y="83.5">12V 4</text>
<text x="71.5" y="81.1">12V 5</text>
<text x="95.4" y="83.5">12V 4</text>
<text x="95.4" y="81.1">12V 5</text>
<text x="16.4" y="88.3">TXD</text>
<text x="45.2" y="85.9">A</text>
<text x="71.5" y="88.3">B</text>
<text x="95.4" y="88.3">B</text>
<text x="157.6" y="85.9">VCC</text>
<text x="186.4" y="85.9">GND</text>
<text x="71.5" y="90.7">A</text>
<text x="95.4" y="90.7">A</text>
<text x="152.8" y="100.3">Button3</text>
<text x="23.6" y="107.5">12V</text>
<text x="23.6" y="112.3">A</text>
<text x="23.6" y="109.9">B</text>
<text x="57.1" y="109.9">GND</text>
<text x="186.4" y="112.3">GND</text>
<text x="14.1" y="121.9">GND</text>
<text x="21.2" y="131.5">MCLR</text>
<text x="50" y="131.5">X1</text>
<text x="61.9" y="129.1">X1</text>
<text x="61.9" y="131.5">X2</text>
<text x="114.6" y="129.1">Button1</text>
<text x="114.6" y="131.5">RXD</text>
<text x="21.2" y="133.9">VCC</text>
<text x="21.2" y="136.3">GND</text>
<text x="61.9" y="133.9">MCLR 4</text>
<text x="114.6" y="133.9">TXD</text>
<text x="114.6" y="136.3">SEC</text>
<text x="21.2" y="138.7">PGD</text>
<text x="21.2" y="141.1">PGC</text>
<text x="50" y="143.5">X2</text>
<text x="114.6" y="138.7">Button2</text>
<text x="114.6" y="141.1">Button3</text>
<text x="114.6" y="143.5">PGC</text>
<text x="114.6" y="148.3">VCC</text>
<text x="114.6" y="145.9">PGD</text>
<text x="30.9" y="155.5">GND</text>
<text x="59.6" y="157.9">GND</text>
<text x="21.2" y="167.5">VCC</text>
<text x="38" y="162.7">MCLR</text>
<text x="64.8" y="168.7">GND</text>
</g>
<text font-size="1.3" fill="#0e0e0e" x="29.3" y="36" transform="rotate(-90 29.3 36)">1</text>
<g font-size=".8" fill="#0e0e0e">
<text x="41.6" y="167.5">1</text>
<text x="50.9" y="167.5">2</text>
</g>
</svg>
